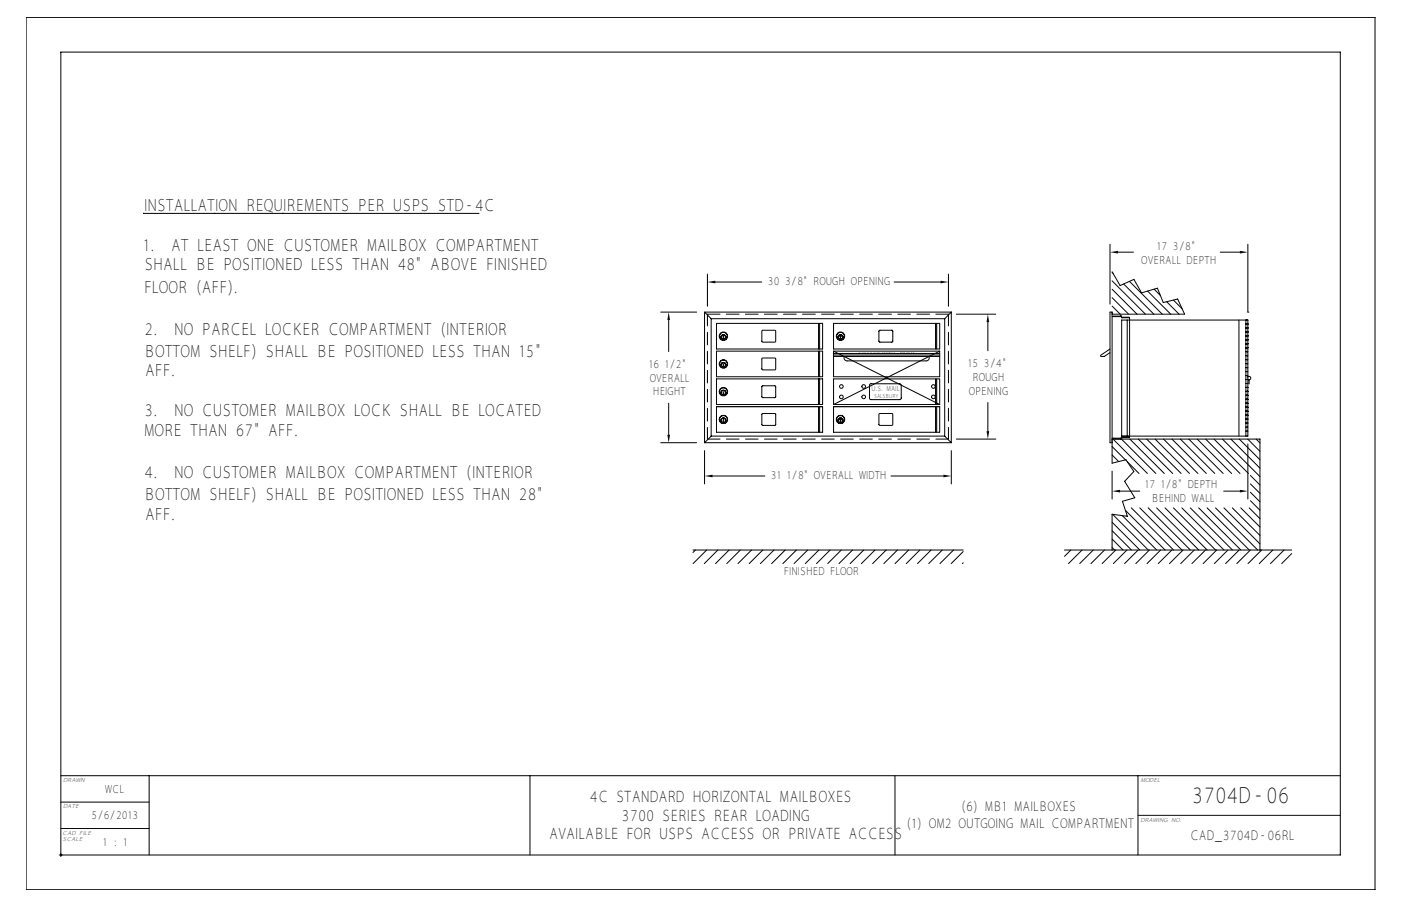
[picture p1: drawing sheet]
<svg xmlns="http://www.w3.org/2000/svg" width="432mm" height="279mm" viewBox="0 0 432 279" stroke-linecap="round" stroke-linejoin="round" font-family="sans-serif">
<g fill="none" stroke="#000" stroke-width=".31">
<path d="M8.1 5.4h415.7v269h-415.7zM44.4 65.8h-.3h103.7M342.1 75.3v18.5M344.6 77.8h4.7M376.1 77.8h6.1M384.6 75.3v21M203.6 96.2h11.1M206.1 98.7v9.7M217.2 96.2l2 2.1M218 84.5v9.9M219.2 98.3v36.2M219.2 98.3h72"/>
<path d="M220.5 87h14.3M220.8 99.7h32.7v7.9h-32.7zM252.3 99.7v7.9M252.6 99.7v7.9M256.9 99.7h32.7v7.9h-32.7zM275.6 87h14.3M288.4 99.7v7.9M288.7 99.7v7.9M291.2 98.3v36.2M292.3 84.5v9.9M293.2 96.2h-76v40.3M293.2 96.2v40.3"/>
<path d="M293.2 96.2l-2 2.1M294.8 96.9h12.1M304.5 99.3v8.9M342.8 83.8l2.4 4.3 4.3-1.9 2.3 4.1 4.9-1.4 1.8 4.4 4.5-1.1 2.1 4.7h-22.3M342.8 94.4l2.5 2.5M342.8 91.8l5.1 5.1M342.8 89.2l7.6 7.7M342.8 86.6l10.2 10.3M342.8 84l.3 .3M343.3 97.6v-.1h2.4v.5h2.5M345.4 97.5v.1M345.4 97.5v.1h-2.6"/>
<path d="M345.7 98.7h38.9v35.8h-38.9zM346 98v-.2h2.1v.2M346.3 87.6l9.3 9.3M347.4 98.7v35.8M348.1 86.8l10.1 10.1M348.2 98l-.1 36.9h-2.1v-.1M353.7 89.8l7.1 7.1M355.7 89.2l1.9 1.9M359.6 93l3.8 3.9M361.7 92.5l2.7 2.7M381.8 98.7v35.8M384 98.7v35.8"/>
<path d="M384 99.9h.6M384.6 96.3h.1M220.8 108.3h32.7v7.9h-32.7zM220.8 116.8h32.7v7.9h-32.7zM222.9 103.7l.1 .8zM222.9 112.3l.1 .7zM234.9 110.5h4.1v3.5h-4.1zM234.9 119.1h4.1v3.4h-4.1zM234.9 101.9h4.1v3.5h-4.1zM252.3 108.3v7.9M252.3 116.8v7.9M252.6 108.3v7.9"/>
<path d="M252.6 116.8v7.9M256.9 109.9h32.7M256.9 108.3l32.7 16.4M256.9 108.3v7.9h32.7v-7.9M256.9 109.5h32.7M256.9 109h32.7M256.9 108.3h32.7M258.6 103.7h.9M259 103.7l.1 .8zM259.1 103.2v1M260.2 109.9a.95 .95 0 0 0 .9 1.4h24.4a.95 .95 0 0 0 .8-1.4M268.1 118.5l9.4-.1 .3 .4-.1 4.1-.4 .3h-9l-.3-.4z"/>
<path d="M271 101.9h4.1v3.5h-4.1zM288.4 116.8v7.9M288.7 116.8v7.9M289.6 108.3l-32.7 16.4M342.1 107.6l-2.9 2.2 1.1 .1 1.8-1.2M384 101.1h.6M384 102.4h.6M384 103.6h.6M384 104.8h.6M384 106h.6M384 107.3h.6M384 108.5h.6"/>
<path d="M384 109.7h.6M384 110.9h.6M384 112.2h.6M384 113.4h.6M384 114.6h.6M384 115.8h.6M384 117h.6M384 118.3h.6M384 119.5h.6M384.6 116.3a.51 .51 0 0 1 .7-.1 .51 .51 0 0 1 0 .8 .51 .51 0 0 1-.7-.1M385 117.1v1.3M203.6 136.5h11.1"/>
<path d="M206.1 124.4v9.7M217.2 136.5h76M217.2 139v10.2M219.2 134.5h72M219.2 134.5l-2 2M220.8 125.4h32.7v7.9h-32.7zM222.9 120.8l.1 .8zM222.9 129.4l.1 .7zM234.9 127.6h4.1v3.5h-4.1zM252.3 125.4v7.9M252.6 125.4v7.9M256.9 124.7v-7.9h32.7v7.9"/>
<path d="M256.9 125.4h32.7v7.9h-32.7zM256.9 124.7h32.7M258.6 129.4h.9M259 129.4v.7l.1-.7M259.1 128.9v.9M271 127.6h4.1v3.5h-4.1zM288.4 125.4v7.9M288.7 125.4v7.9M291.2 134.5l2 2M293.2 139v10.2M294.8 135.4h12.1M304.5 124.1v8.9"/>
<path d="M342.8 136.5h-.7v-40.3h.7v46.6l4.2-1 2.5 3.6-2.9 3 3.2 5.1-3.9 1.1 1.6 4.6-4.7-.6v11M342.8 137.7l4.1 4.1M342.8 135.4h45.5v34.2M343 135.4l10.6 10.6M343.3 135.1v.2h2.1v-.2M345.6 135.4l10.6 10.6M348.2 134.8h-2.5v.5l-2.9-.2M348.2 135.4l10.6 10.6M350.8 135.4l10.6 10.6M353.4 135.4l10.6 10.6M356 135.4l10.6 10.6M358.6 135.4l10.6 10.6"/>
<path d="M361.2 135.4l10.6 10.6M363.8 135.4l10.6 10.6M366.4 135.4l10.6 10.6M369 135.4l10.6 10.6M371.6 135.4l10.6 10.6M374.2 135.4l10.6 10.6M376.8 135.4l11.5 11.6M379.4 135.4l8.9 9M382 135.4l6.3 6.4M384 120.7h.6M384 121.9h.6M384 123.2h.6"/>
<path d="M384 124.4h.6M384 125.6h.6M384 126.8h.6M384 128h.6M384 129.3h.6M384 130.5h.6M384 131.7h.6M384 132.9h.6M384.5 135.4l3.8 3.8M384.6 136.9v17M387.1 135.4l1.2 1.2M219.6 146.8h16.1"/>
<path d="M274.6 146.8h16.2M342.8 145.3v8.6M342.8 140.3l2 2M342.9 158.6l11 11M345.2 151.5h6.1M345.9 159l10.6 10.6M346.9 157.4l12.2 12.2M347.4 142.4l3.7 3.6M348.7 156.6l13 13M351.3 156.6l13 13M353.9 156.6l13 13M356.5 156.6l13 13"/>
<path d="M359.1 156.6l13 13M361.7 156.6l13 13M364.3 156.6l13 13M366.8 156.6l13.1 13M369.4 156.6l13 13M372 156.6l13 13M374.6 156.6l13 13M377.2 151.5h5M377.2 156.6l11.1 11.1M379.8 156.6l8.5 8.5M382.4 156.6l5.9 5.9M385 156.6l3.3 3.3"/>
<path d="M385.4 154.4l2.9 2.9M385.4 151.8l2.9 3M385.4 149.2l2.9 3M385.4 146.6l2.9 3M213.6 169.6h83.3M214.3 169.6l-.7 .8M217.8 169.6l-4.2 4.2M221.3 169.6l-4.2 4.2M224.7 169.6l-4.2 4.2M228.2 169.6l-4.2 4.2M231.6 169.6l-4.2 4.2M235.1 169.6l-4.2 4.2"/>
<path d="M238.5 169.6l-4.1 4.2M242 169.6l-4.2 4.2M245.5 169.6l-4.2 4.2M248.9 169.6l-4.2 4.2M252.4 169.6l-4.2 4.2M255.8 169.6l-4.1 4.2M259.3 169.6l-4.2 4.2M262.8 169.6l-4.2 4.2M266.2 169.6l-4.2 4.2M269.7 169.6l-4.2 4.2M273.1 169.6l-4.1 4.2M276.6 169.6l-4.2 4.2"/>
<path d="M280.1 169.6l-4.2 4.2M283.5 169.6l-4.2 4.2M287 169.6l-4.2 4.2M290.4 169.6l-4.2 4.2M293.9 169.6l-4.2 4.2M296.9 170.1l-3.7 3.7M296.9 173.6l-.3 .2M328.1 169.6h70M330 169.6l-1.9 2M333.5 169.6l-4.2 4.2M337 169.6l-4.2 4.2M340.4 169.6l-4.2 4.2"/>
<path d="M342.8 168.8l.7 .8M342.8 166.2l3.3 3.4M342.8 163.7l5.9 5.9M342.8 161.1l8.5 8.5M343.9 169.6l-4.2 4.2M347.3 169.6l-4.2 4.2M350.8 169.6l-4.2 4.2M354.2 169.6l-4.1 4.2M357.7 169.6l-4.2 4.2M361.2 169.6l-4.2 4.2M364.6 169.6l-4.2 4.2M368.1 169.6l-4.2 4.2"/>
<path d="M371.5 169.6l-4.1 4.2M375 169.6l-4.2 4.2M378.5 169.6l-4.2 4.2M381.9 169.6l-4.2 4.2M385.4 169.6l-4.2 4.2M388.8 169.6l-4.1 4.2M392.3 169.6l-4.2 4.2M395.8 169.6l-4.2 4.2M398.1 170.7l-3.1 3.1M18.8 239.2h144.5M46 239.2v24.5M163.3 239.2h112.5v24.5"/>
<path d="M163.3 239.2v24.5M275.8 239.2h137.3M350.7 239.2v24.5M18.8 255.5h27.2M18.8 247.4h27.2M53.8 243.6l1-.6 .9-.2h55.3a2.68 2.68 0 0 1 2.6 2.7v6.3a2.68 2.68 0 0 1-2.6 2.7h-55.3a2.68 2.68 0 0 1-2.7-2.7v-6.7zM54.1 243.9l.9-.6 .7-.1h55.3a2.3 2.3 0 0 1 2.3 2.3v6.3a2.3 2.3 0 0 1-2.3 2.3h-55.3a2.3 2.3 0 0 1-2.3-2.3v-6.7zM54.3 244.2l1.4-.6h55.3a1.91 1.91 0 0 1 1.9 1.9v6.3a1.91 1.91 0 0 1-1.9 1.9h-55.3a1.91 1.91 0 0 1-1.9-1.9v-6.3zM55 244.8l.7-.3h55.3l.6 .3 .3 .7v6.3l-.3 .7-.6 .3h-55.3l-.7-.3-.3-.7v-6.3zM55.1 249.8h1.2M55.1 249.4h5.9M55.1 246h56.5"/>
<path d="M55.1 245.6h56.5M55.1 251.7h56.5M55.1 251.4h56.5M55.1 246.4h1.7M55.1 246.8h1.4M55.1 247.2h1.3M55.1 247.5h1.2M55.1 247.9h1.2M55.1 248.3h1.2M55.1 248.7h1.4M55.1 249.1h1.6M55.1 250.2h1.3"/>
<path d="M55.1 250.6h1.4M55.1 251h1.8M55.1 245.2h56.4M55.1 252.1h56.4M55.6 244.9h55.5M55.6 252.4h55.5M55.7 244.9l-.4 .2-.2 .4v6.3l.2 .4 .4 .2M56.3 249.4a1.48 1.48 0 0 0 1.4 1.9M56.5 249.4l.2 1.1 .7 .5h3.9a1.52 1.52 0 0 0 1.2-1.4 1.52 1.52 0 0 0-1.2-1.5h-2.9l-.3-.3 .3-.3h2.3l.3 .4h1.5l-.1-1-.5-.5-4.2-.1a1.52 1.52 0 0 0-1.2 1.5 1.52 1.52 0 0 0 1.2 1.5h3l.3 .3-.3 .3h-2.3l-.3-.5M57.7 246.1a1.73 1.73 0 0 0-1.4 1.7 1.73 1.73 0 0 0 1.4 1.7M58.2 249.8h2.6M58.3 247.8h2.4"/>
<path d="M61.3 246.1a1.54 1.54 0 0 1 1.4 2h-.6l.4 .5 .2 1.1 1.9-3.5M62.2 246.4h2.3M62.3 248.3h1.2M62.5 246.8h1.8M62.6 248.7h.7M62.7 247.2h1.4M62.7 249.1h.4M62.7 247.5h1.2M62.7 247.9h1M64.2 251.1l.4-.9h2.7l.5 .9M64.2 251h3.5M64.4 250.6h3.1"/>
<path d="M64.8 246.3h2.4l2.5 4.7h-1.7l-.7-1.1h-2.7l-.6 1.1h-1.8zM66 247.3l.7 1.4h-1.5zM66 247.7l.3 .6h-.6zM67.3 246.2l2.4 4.4v-4.3M67.5 246.4h2.2M67.7 246.8h2M67.9 247.2h1.8M68.1 247.5h1.6M68.3 247.9h1.4M68.5 248.3h1.2M68.7 248.7h1M68.9 249.1h.8"/>
<path d="M69.1 249.4h.6M69.3 249.8h.4M69.9 246.3h1.5v3.6h3.9v1.1h-5.4zM71.6 246.8h3.9M71.6 247.2h3.7M71.6 247.5h3.7M71.6 247.9h3.7M71.6 248.3h3.7M71.6 248.7h3.8M75.5 251v-.4l.5 .5 .7 .2M75.8 246.4h-4.2v3h3.7M75.8 246.6l.9-.3h3.9l.7 .6 .2 1h-1.6l-.3-.4h-2.3l-.3 .3 .3 .3h3a1.52 1.52 0 0 1 1.2 1.5 1.52 1.52 0 0 1-1.2 1.4l-4.2-.1-.5-.4-.1-1.1h1.5l.3 .5h2.3l.3-.3-.3-.3h-2.9a1.56 1.56 0 0 1-.9-2.7z"/>
<path d="M76.7 246.1a1.75 1.75 0 0 0-1.5 1.2 1.75 1.75 0 0 0 .5 1.8h-4.1M77.2 249.8h2.6M77.4 249.4h2.2M77.5 247.5h2.1M77.5 247.9h2.1M80.3 246.1a1.54 1.54 0 0 1 1.4 2h-.7a1.77 1.77 0 0 1 .7 1.8 1.77 1.77 0 0 1-1.4 1.4M81.1 251h1.1M81.2 246.4h1M81.3 248.3h.9M81.5 250.6h.7M81.5 246.8h.7M81.5 248.7h.7"/>
<path d="M81.6 250.2h.6M81.6 247.2h.6M81.7 249.1h.5M81.7 249.8h.5M81.7 249.4h.5M81.7 247.5h.5M81.7 247.9h.5M82.2 246.3v4.7M84 247.4h2.6l.3 .4-.3 .3h-2.6zM84 249.2h2.6l.3 .4-.3 .3h-2.6zM84.2 247.6l2.5 .1-2.5 .2zM84.2 249.4l2.5 .2-2.5 .1z"/>
<path d="M87.1 246.1a1.62 1.62 0 0 1 1.3 2.4 1.69 1.69 0 0 1-1.2 2.8M87.1 246.3a1.44 1.44 0 0 1 1 2.3 1.49 1.49 0 0 1-.9 2.4h-4.8v-4.7h4.8M88 246.4h1.2M88.1 251h1.7M88.3 246.8h.9M88.4 250.6h1M88.5 248.3h.7M88.5 248.7h.7M88.5 247.2h.7M88.5 247.9h.7M88.5 247.5h.7M88.6 250.2h.7"/>
<path d="M88.6 249.1h.6M88.6 249.8h.6M88.6 249.4h.6M89.2 246.3v3.6a1.4 1.4 0 0 0 1.4 1.4M89.4 246.3h1.6v3.3l.3 .3 3-.1 .1-3.5h1.5l-.1 4.2-.5 .4-.6 .1-4.7-.1-.4-.4-.2-.6zM91.2 246.3l.1 3.4h2.9v-3.4M91.2 249.4h3M91.2 246.4h3M91.2 246.8h3M91.2 247.2h3M91.2 247.5h3M91.2 247.9h3"/>
<path d="M91.2 248.3h3M91.2 248.7h3M91.2 249.1h3M95.6 251h1.2M95.9 250.6h.9M96.1 250.2h.7M96.1 246.3v3.6a1.4 1.4 0 0 1-1.4 1.4M96.1 249.8h.7M96.1 249.4h.7M96.1 246.4h.7M96.1 246.8h.7M96.1 247.2h.7"/>
<path d="M96.1 247.5h.7M96.1 247.9h.7M96.1 248.3h.7M96.1 248.7h.7M96.1 249.1h.7M96.8 246.3v4.7M98.6 247.4h2.7l.2 1.1-.3 .2h-2.6zM98.8 247.6h2.4l.1 .8-2.5 .1zM98.8 247.9h2.5M98.8 248.3h2.5M98.8 250.2h2.5M98.8 250.6h2.5"/>
<path d="M98.8 251h2.5M101.3 250.2l-2.5-.1v.9M101.3 250.2v.8M101.8 246.1a1.4 1.4 0 0 1 1.4 1.4v1.1l1.6 .1M102.9 246.4l2.7 3.2v1.4M103 248.6v.2a.48 .48 0 0 0-.3 .5 .48 .48 0 0 0 .3 .4v1.3h-1.5v-.9l-.3-.2h-2.6v1.1h-1.6v-4.7h4.8l.9 .3a2.15 2.15 0 0 1 .3 2M103 246.3h2l1.6 1.8 1.6-1.8h2l-2.8 3.2v1.5h-1.6v-1.5zM103.1 249.4h2.4M103.1 249.1h2.1M103.2 247.2h.3M103.2 249.8h2.4M103.2 248.6l-.2 .7 .2 1.7"/>
<path d="M103.2 247.5h.6M103.2 247.9h1M103.2 248.3h1.3M103.2 250.2h2.4M103.2 250.6h2.4M103.2 251h2.4M105.2 246.1l1.4 1.6 1.4-1.6M105.4 246.4h2.4M105.8 246.8h1.7M106.1 247.2h1M106.4 247.5h.4M107.6 249.8h4"/>
<path d="M107.6 250.2h4M107.6 250.6h4M107.6 251h4M107.7 249.4h3.9M108 249.1h3.6M108.4 248.7h3.2M108.7 248.3h2.9M109 247.9h2.6M109.4 247.5h2.2M109.7 247.2h1.9M110 246.8h1.6M111 244.9l.4 .2 .2 .4v6.3l-.2 .4-.4 .2"/>
<path d="M111.6 246.4h-1.2l-2.8 3.2v1.4M350.7 251.4h62.4M18.3 263.7h394.8v-247.6h-394.3v248.1"/>
<circle cx="223" cy="104" r=".76"/>
<circle cx="223" cy="112.2" r="1.19"/>
<circle cx="223" cy="112.5" r=".7"/>
<circle cx="223" cy="104" r=".7"/>
<circle cx="223" cy="103.7" r="1.28"/>
<circle cx="223" cy="112.2" r="1.28"/>
<circle cx="223" cy="112.5" r=".76"/>
<circle cx="223" cy="112.5" r=".73"/>
<circle cx="223" cy="103.7" r="1.19"/>
<circle cx="223" cy="104" r=".73"/>
<circle cx="259.1" cy="104" r=".76"/>
<circle cx="259.1" cy="104" r=".73"/>
<circle cx="259.1" cy="103.7" r="1.19"/>
<circle cx="259.1" cy="104" r=".7"/>
<circle cx="259.1" cy="103.7" r="1.28"/>
<circle cx="259.3" cy="119.2" r=".56"/>
<circle cx="266.2" cy="119.2" r=".56"/>
<circle cx="287.7" cy="119.2" r=".56"/>
<circle cx="223" cy="129.4" r="1.19"/>
<circle cx="223" cy="121.1" r=".7"/>
<circle cx="223" cy="129.7" r=".7"/>
<circle cx="223" cy="129.4" r="1.28"/>
<circle cx="223" cy="121.1" r=".76"/>
<circle cx="223" cy="129.7" r=".76"/>
<circle cx="223" cy="120.8" r="1.19"/>
<circle cx="223" cy="120.8" r="1.28"/>
<circle cx="223" cy="129.7" r=".73"/>
<circle cx="223" cy="121.1" r=".73"/>
<circle cx="259.1" cy="129.4" r="1.19"/>
<circle cx="259.1" cy="129.4" r="1.28"/>
<circle cx="259.1" cy="129.7" r=".76"/>
<circle cx="259.1" cy="129.7" r=".7"/>
<circle cx="259.1" cy="129.7" r=".73"/>
<circle cx="259.3" cy="122.4" r=".56"/>
<circle cx="266.2" cy="122.4" r=".56"/>
<circle cx="287.7" cy="122.4" r=".56"/>
</g>
<path d="M342.1 77.8l2.5-.4v.8zM382.2 77.4l2.4 .4-2.4 .4zM206.1 96.2l.4 2.5h-.8zM218 87l2.5-.4v.8zM289.9 86.6l2.4 .4-2.4 .4zM304.5 96.9l.4 2.4h-.8zM205.7 134.1h.8l-.4 2.4zM304.1 133h.8l-.4 2.4zM217.2 146.8l2.4-.4v.8zM290.8 146.4l2.4 .4-2.4 .4zM342.8 151.5l2.4-.4v.8zM382.2 151.1l2.4 .4-2.4 .4z" fill="#000"/>
<path d="M218 96.9h74.3M218 135.4h74.3" fill="none" stroke="#000" stroke-width=".31" stroke-dasharray="3.9 2"/>
<path d="M218 135.4v-38.5M292.3 135.4v-38.5" fill="none" stroke="#000" stroke-width=".31" stroke-dasharray="3.9 2" stroke-dashoffset=".3"/>
<path d="M46.7 241.1h114.4v20.9h-114.4z" fill-rule="evenodd" fill="#fff"/>
<text font-size="6.9" x="367.3" y="247.8">3704D-06</text>
<g font-size="5.2">
<text x="44.4" y="65.1">INSTALLATION REQUIREMENTS PER USPS STD-4C</text>
<text x="44.1" y="77.3">1.</text>
<text x="52.8" y="77.3">AT LEAST ONE CUSTOMER MAILBOX COMPARTMENT</text>
<text x="44.5" y="83.4">SHALL BE POSITIONED LESS THAN 48&quot; ABOVE FINISHED</text>
<text x="44.4" y="90.2">FLOOR (AFF).</text>
<text x="44.5" y="103.2">2.</text>
<text x="53.7" y="103.2">NO PARCEL LOCKER COMPARTMENT (INTERIOR</text>
<text x="44.4" y="110">BOTTOM SHELF) SHALL BE POSITIONED LESS THAN 15&quot;</text>
<text x="44.8" y="116.1">AFF.</text>
<text x="44.5" y="128.3">3.</text>
<text x="53.7" y="128.3">NO CUSTOMER MAILBOX LOCK SHALL BE LOCATED</text>
<text x="44.4" y="134.4">MORE THAN 67&quot; AFF.</text>
<text x="44.5" y="147.4">4.</text>
<text x="53.7" y="147.4">NO CUSTOMER MAILBOX COMPARTMENT (INTERIOR</text>
<text x="44.4" y="154.2">BOTTOM SHELF) SHALL BE POSITIONED LESS THAN 28&quot;</text>
<text x="44.8" y="160.3">AFF.</text>
</g>
<g font-size="4.8">
<text x="181.8" y="247.5">4C STANDARD HORIZONTAL MAILBOXES</text>
<text x="191.6" y="253.2">3700 SERIES REAR LOADING</text>
<text x="169.2" y="258.9">AVAILABLE FOR USPS ACCESS OR PRIVATE ACCESS</text>
</g>
<g font-size="4.1">
<text x="296.3" y="250">(6) MB1 MAILBOXES</text>
<text x="279.4" y="255.4">(1) OM2 OUTGOING MAIL COMPARTMENT</text>
<text x="366.8" y="259">CAD_3704D-06RL</text>
</g>
<g font-size="3.5">
<text x="356.6" y="77">17 3/8&quot;</text>
<text x="351.7" y="81.3">OVERALL DEPTH</text>
<text x="236.7" y="87.8">30 3/8&quot; ROUGH OPENING</text>
<text x="199.9" y="113.5">16 1/2&quot;</text>
<text x="298.3" y="113.3">15 3/4&quot;</text>
<text x="200.2" y="117.8">OVERALL</text>
<text x="299.8" y="117.6">ROUGH</text>
<text x="201.2" y="121.9">HEIGHT</text>
<text x="298.6" y="121.7">OPENING</text>
<text x="237.6" y="147.6">31 1/8&quot; OVERALL WIDTH</text>
<text x="352.8" y="150.6">17 1/8&quot; DEPTH</text>
<text x="354.9" y="155">BEHIND WALL</text>
<text x="241.6" y="177.5">FINISHED FLOOR</text>
<text x="32.4" y="244.5">WCL</text>
<text x="28.2" y="252.6">5/6/2013</text>
<text x="31.7" y="260.8">1 : 1</text>
</g>
<text font-size="2.2" x="268.6" y="120.6">U.S. MAIL</text>
<g font-size="1.8">
<text x="19.5" y="241.2">DRAWN</text>
<text x="351.5" y="241.2">MODEL</text>
<text x="19.5" y="249.3">DATE</text>
<text x="19.2" y="257.5">CAD FILE</text>
<text x="351.5" y="253.4">DRAWING NO.</text>
<text x="19.3" y="259.5">SCALE</text>
</g>
<text font-size="1.7" x="269.4" y="122.6">SALSBURY</text>
<g font-size=".5">
<text x="264.7" y="108.8">OUTGOING</text>
<text x="277.4" y="108.8">MAIL</text>
</g>
</svg>
